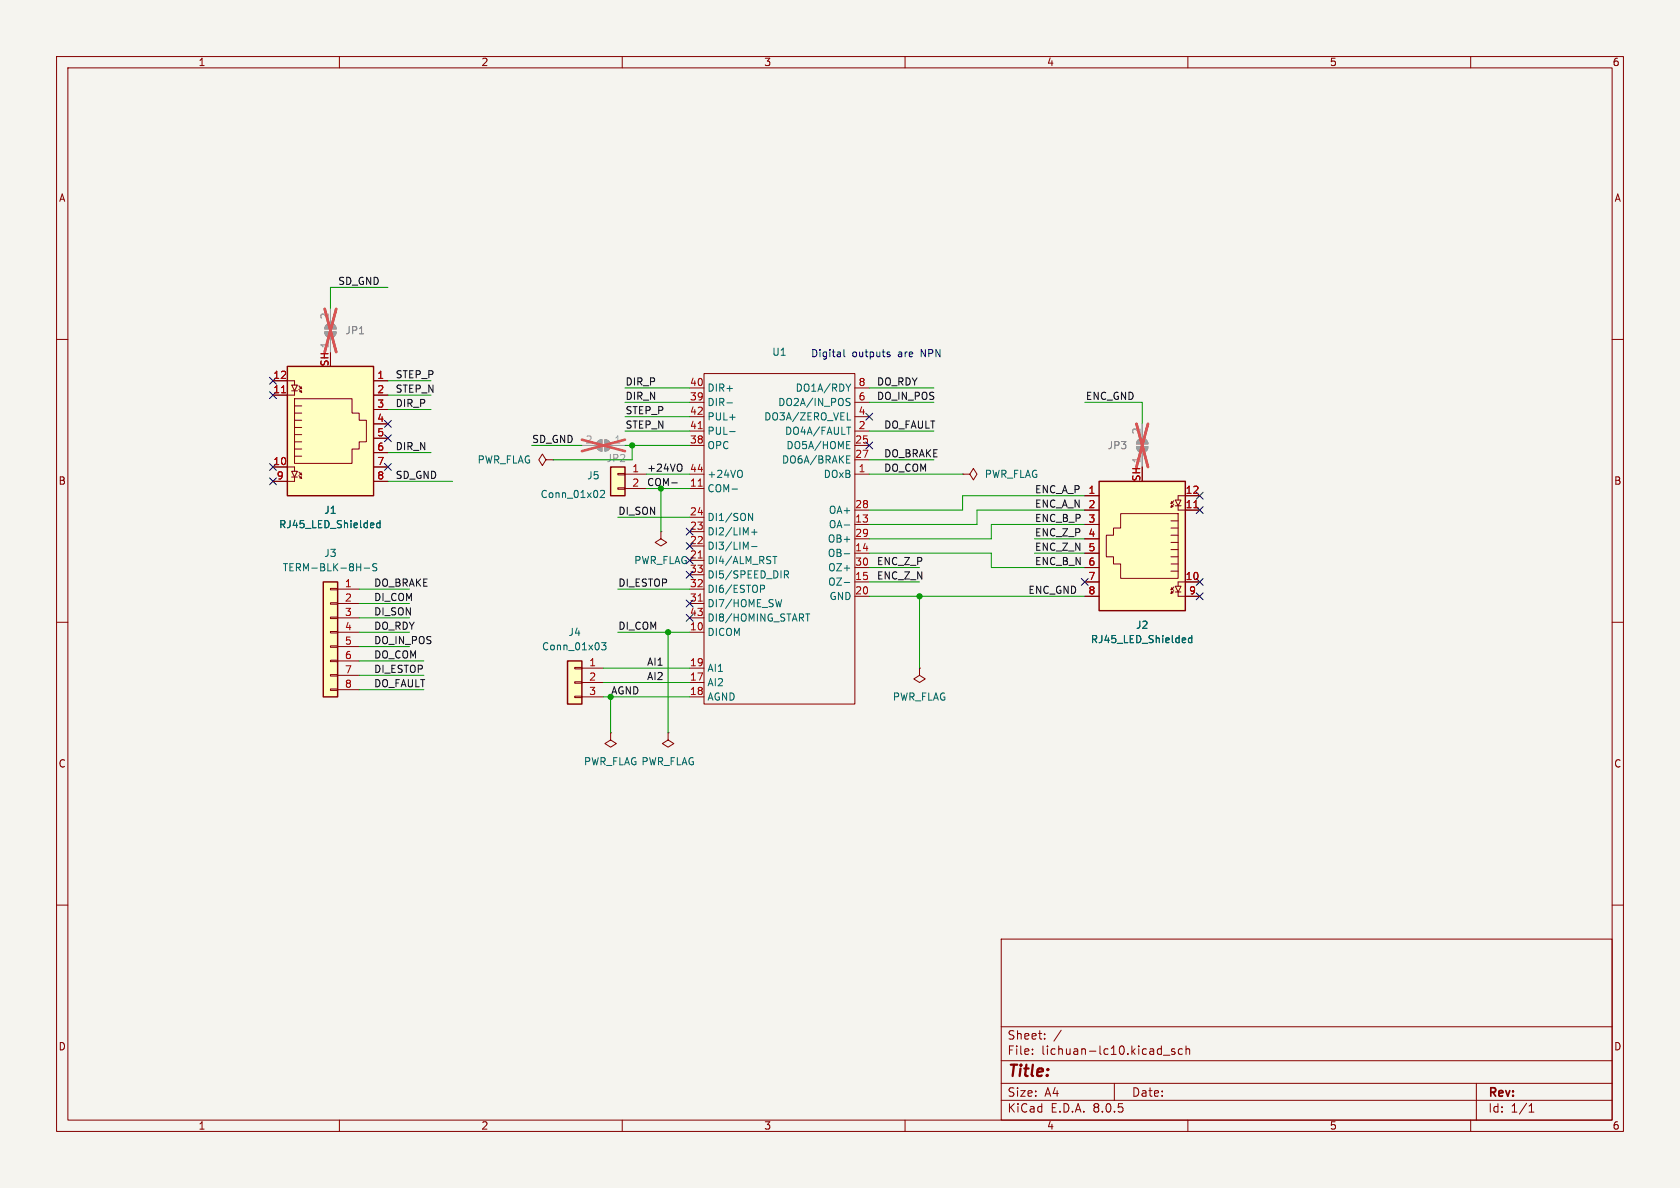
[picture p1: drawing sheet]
<svg xmlns="http://www.w3.org/2000/svg" width="297mm" height="210mm" viewBox="0 0 297 210" stroke-linecap="round" stroke-linejoin="round" font-family="sans-serif">
<path d="M0 0h297v210h-297z" fill="#f5f4ef" stroke="#f5f4ef" stroke-width=".18"/>
<g fill="none" stroke="#840000" stroke-width=".18">
<path d="M10 10h277v190h-277zM12 12h273v186h-273zM60 10v2M110 10v2M160 10v2M210 10v2M260 10v2M10 60h2M285 60h2M116.8 94v1.3l1.1 .6-1.1 .6-1-.6 1-.6M116.8 94h.1M10 110h2"/>
<path d="M285 110h2M107.9 129.5v1.3l1.1 .6-1.1 .7-1-.7 1-.6M107.9 129.5h.1M10 160h2M285 160h2M177 166h108v32h-108zM60 198v2M110 198v2M160 198v2M177 194.5h108M177 191.5h108M177 187.5h108"/>
<path d="M177 181.5h108M182.5 186.3v.1M182.5 185.5v.1M184.7 183.6v.1M184.7 182.8v.1M187.6 182.1l-1.3 2M197 191.5v3M205.7 186.5h1.1M207.7 185.5l-.4-.1-.2 .2 .1 .2 .5 .2v.3h-.6M209 185.5l-.4-.1-.3 .3v.4l.2 .2h.5M209.7 185.5l.2-.1 .3 .1 .1 .9M209.7 184.9v1.5"/>
<path d="M210 198v2M260 198v2M261 191.5v6.5M270.3 196.6h.9M270.3 195.5l.4-.4v1.5"/>
</g>
<path d="M57.4 58.7h2a1.02 1.02 0 0 1-1 1 1.02 1.02 0 0 1-1-1zM57.7 57.5a1.02 1.02 0 0 1 1.1-.3 1.02 1.02 0 0 1 .6 1h-2zM58.4 54.6v2.6M58.4 59.7v2.5" fill="none" stroke="#9c9b98" stroke-width=".18"/>
<g fill="#9c9b98" stroke="#9c9b98" stroke-width=".18">
<path d="M57.4 58.7h2a1.02 1.02 0 0 1-1 1 1.02 1.02 0 0 1-1-1z"/>
<path d="M57.7 57.5a1.02 1.02 0 0 1 1.1-.3 1.02 1.02 0 0 1 .6 1h-2z"/>
</g>
<path d="M57.4 54.6l2 7.6M59.4 54.6l-2 7.6" fill="none" stroke="#e65255" stroke-width=".46"/>
<path d="M100.3 116.8h2.6v7.7h-2.6z" fill="#ffffc2"/>
<path d="M101.6 118h1.3v.2h-1.3zM102.9 118.1h3.8M101.6 123.1h1.3v.2h-1.3zM101.6 120.5h1.3v.3h-1.3zM102.9 120.7h3.8M102.9 123.2h3.8" fill="none" stroke="#840000" stroke-width=".18"/>
<path d="M100.3 116.8h2.6v7.7h-2.6z" fill="none" stroke="#840000" stroke-width=".25"/>
<path d="M106.3 113.6h.8l-.4 .5 .4 .1v.6l-.2 .1-.6-.1" fill="none" stroke="#006464" stroke-width=".18"/>
<path d="M57.1 102.9h2.6v20.3h-2.6z" fill="#ffffc2"/>
<g fill="none" stroke="#840000" stroke-width=".18">
<path d="M58.4 119.3h1.3v.2h-1.3zM58.4 116.7h1.3v.3h-1.3zM58.4 114.2h1.3v.2h-1.3zM58.4 111.6h1.3v.3h-1.3zM58.4 109.1h1.3v.2h-1.3zM58.4 106.6h1.3v.2h-1.3zM58.4 104h1.3v.3h-1.3zM59.7 104.1h3.8M59.7 106.7h3.8M59.7 109.2h3.8M59.7 111.8h3.8M59.7 114.3h3.8"/>
<path d="M59.7 116.8h3.8M59.7 119.4h3.8M58.4 121.8h1.3v.2h-1.3zM59.7 121.9h3.8"/>
</g>
<path d="M57.1 102.9h2.6v20.3h-2.6z" fill="none" stroke="#840000" stroke-width=".25"/>
<path d="M66.6 99.7l-.5-.1-.2 .3 .1 .3 .6 .2v.4l-.2 .1-.5-.1M64.4 100.4h.9" fill="none" stroke="#006464" stroke-width=".18"/>
<path d="M50.8 64.8h15.2v22.8h-15.2z" fill="#ffffc2"/>
<g fill="none" stroke="#840000" stroke-width=".18">
<path d="M48.3 67.3h3.8v.8M51.6 68.1h1l-.5 1zM51.6 69.1h1M52.1 71.8h1.2M52.1 73h1.2M52.1 74.3h1.2M52.1 75.6h1.2M52.1 76.8h1.2M52.1 78.1h1.2M52.1 70.5h10.1v2.5h1.3v1.3h1.3v3.8h-1.3v1.3h-1.3v2.5h-10.1zM52.1 69.1v.8h-3.8M52.1 79.4h1.2"/>
<path d="M52.8 68.2l.5 .5-.3-.1M52.8 68.8l.5 .5-.3-.1M53.2 68.3l.1 .4M53.2 69l.1 .3M66 67.3h2.6M66 69.9h2.6M66 72.4h2.6M66 74.9h2.6M66 77.5h2.6M48.3 82.6h3.8v.7M51.6 83.3h1l-.5 1zM51.6 84.3h1"/>
<path d="M52.1 84.3v.8h-3.8M52.1 80.6h1.2M52.8 83.4l.5 .5-.3-.1M52.8 84.1l.5 .5-.3-.1M53.2 83.6l.1 .3M53.2 84.2l.1 .4M66 82.6h2.6M66 85.1h2.6M66 80h2.6M162.6 118.1v1.3l1 .6-1 .7-1.1-.7 1.1-.6M162.6 118.1h.1M118.1 129.5v1.3l1 .6-1 .7-1-.7 1-.6"/>
<path d="M118.1 129.5h.1"/>
</g>
<path d="M50.8 64.8h15.2v22.8h-15.2z" fill="none" stroke="#840000" stroke-width=".25"/>
<path d="M49.8 69.4h.7" fill="none" stroke="#a90000" stroke-width=".18"/>
<path d="M67.2 92v1.3M67.2 92.5l-.4-.1-.2 .3 .1 .5h.5" fill="none" stroke="#006464" stroke-width=".18"/>
<path d="M102.9 78.7h2.5M105.7 78l.7-.3v2.1a1.02 1.02 0 0 1-.9-.7 1.02 1.02 0 0 1 .2-1.1zM106.9 77.7a1.02 1.02 0 0 1 1 1 1.02 1.02 0 0 1-1 1.1zM107.9 78.7h2.6" fill="none" stroke="#9c9b98" stroke-width=".18"/>
<g fill="#9c9b98" stroke="#9c9b98" stroke-width=".18">
<path d="M106.9 77.7a1.02 1.02 0 0 1 1 1 1.02 1.02 0 0 1-1 1.1z"/>
<path d="M105.7 78l.7-.3v2.1a1.02 1.02 0 0 1-.9-.7 1.02 1.02 0 0 1 .2-1.1z"/>
</g>
<path d="M102.9 77.7l7.6 2.1M110.5 77.7l-7.6 2.1" fill="none" stroke="#e65255" stroke-width=".46"/>
<path d="M107.9 82.6h2.6v5h-2.6z" fill="#ffffc2"/>
<g fill="none" stroke="#840000" stroke-width=".18">
<path d="M121.9 76.2h2.6M121.9 78.7h2.6M121.9 71.1h2.6M121.9 73.7h2.6M121.9 68.6h2.6M124.5 66h26.6v58.5h-26.6zM151.1 76.2h2.6M151.1 78.7h2.6M151.1 71.1h2.6M151.1 73.7h2.6M151.1 68.6h2.6M96.5 81.3l-.6-1-.7 1 .7 1 .6-1h1.3"/>
<path d="M97.8 81.3h.1M109.2 86.2h1.3v.3h-1.3zM109.2 83.7h1.3v.2h-1.3zM110.5 83.8h3.8M110.5 86.4h3.8M121.9 83.8h2.6M121.9 86.4h2.6M121.9 99.1h2.6M121.9 96.5h2.6M121.9 94h2.6M121.9 91.4h2.6M151.1 83.8h2.6"/>
<path d="M151.1 92.7h2.6M151.1 97.8h2.6M151.1 81.3h2.6M151.1 90.2h2.6M151.1 95.3h2.6M170.2 83.8h1.2l.7-1 .6 1-.6 1-.7-1M170.2 83.8h.1M121.9 111.8h2.6M121.9 118.1h2.6M121.9 106.7h2.6M121.9 104.1h2.6M121.9 101.6h2.6"/>
<path d="M121.9 109.2h2.6M151.1 102.9h2.6M151.1 105.4h2.6M151.1 100.3h2.6M121.9 120.7h2.6M121.9 123.2h2.6"/>
</g>
<path d="M107.9 82.6h2.6v5h-2.6z" fill="none" stroke="#840000" stroke-width=".25"/>
<g fill="none" stroke="#006464" stroke-width=".18">
<path d="M128.5 71.2h1M129 76.3h1M149.7 75.5h.7M149.7 78.7h.4M149.7 79.3h.6M149.7 78h.6M149.8 74.2h.6M149.8 71l.4 .2 .1 .3-.3 .2h-.3M149.8 70.4l.5 .1M150.4 67.9l-.4 .7M106.2 86.8l.4-.1 .3 .3-.8 1h.8M129.4 86.5h1"/>
<path d="M131.1 83.2a.9 .9 0 0 1 0 1.1M132.3 90.7l.8 1.3v-1.3M132.9 96.6h.9M132.9 94.1h.9M133.4 93.6v1M136.6 98.4h.7M137 98.4v1.2M149.3 92.8h.9M149.3 97.9h.9M149.7 81.2h.4M149.7 81.9h.6M149.7 80.6h.6"/>
<path d="M134.4 103.4h.5l.3 .3-.2 .4h-.6M138.2 106l-.3 1.3M138.7 100.9h.5l.2 .3-.1 .3-.6 .1M139 101.6l.4 .6M142.4 108.5h.8M149.3 103h.9"/>
</g>
<path d="M123.4 75.8h.8M123.4 85.9h.8M123.4 98.6h.8M123.4 106.3h.8" fill="none" stroke="#a90000" stroke-width=".18"/>
<path d="M200.9 79h2a1.02 1.02 0 0 1-1 1 1.02 1.02 0 0 1-1-1zM201.2 77.8a1.02 1.02 0 0 1 1.1-.2 1.02 1.02 0 0 1 .6 .9h-2zM201.9 74.9v2.6M201.9 80v2.6" fill="none" stroke="#9c9b98" stroke-width=".18"/>
<g fill="#9c9b98" stroke="#9c9b98" stroke-width=".18">
<path d="M200.9 79h2a1.02 1.02 0 0 1-1 1 1.02 1.02 0 0 1-1-1z"/>
<path d="M201.2 77.8a1.02 1.02 0 0 1 1.1-.2 1.02 1.02 0 0 1 .6 .9h-2z"/>
</g>
<path d="M200.9 74.9l2 7.7M202.9 74.9l-2 7.7" fill="none" stroke="#e65255" stroke-width=".46"/>
<path d="M194.3 85.1h15.2v22.9h-15.2z" fill="#ffffc2"/>
<g fill="none" stroke="#840000" stroke-width=".18">
<path d="M48.3 67.3h2.5M48.3 69.9h2.5M66 67.3h2.6M66 69.9h2.6M66 72.4h2.6M66 74.9h2.6M66 77.5h2.6M48.3 82.6h2.5M48.3 85.1h2.5M66 82.6h2.6M66 80h2.6M66 85.1h2.6"/>
<path d="M191.8 87.6h2.5M191.8 90.2h2.5M191.8 92.7h2.5M191.8 95.3h2.5M191.8 97.8h2.5M198.1 90.8h10.2v11.4h-10.2v-2.5h-1.3v-1.3h-1.2v-3.8h1.2v-1.3h1.3zM207 92.1h1.3M207 93.3h1.3M207 94.6h1.3M207 95.9h1.3M207 97.2h1.3M207 98.4h1.3"/>
<path d="M207 99.7h1.3M207.1 88.6l-.1 .4M207.1 89.3l-.1 .4M207.5 88.5l-.5 .5 .4-.1M207.5 89.2l-.5 .5 .4-.2M207.8 88.4h1l-.5 1zM207.8 89.4h1M208.3 89.4v.8h3.8M212.1 87.6h-3.8v.8M191.8 102.9h2.5M191.8 105.4h2.5M191.8 100.3h2.5"/>
<path d="M207 101h1.3M207.1 103.9l-.1 .4M207.1 104.5l-.1 .4M207.5 103.8l-.5 .5 .4-.2M207.5 104.4l-.5 .5 .4-.1M207.8 103.6h1l-.5 1zM207.8 104.6h1M208.3 104.6v.8h3.8M212.1 102.9h-3.8v.7"/>
</g>
<path d="M194.3 85.1h15.2v22.9h-15.2z" fill="none" stroke="#840000" stroke-width=".25"/>
<path d="M49.8 69.4h.7M211.1 89.8h.7" fill="none" stroke="#a90000" stroke-width=".18"/>
<path d="M67.2 92v1.3M67.2 92.5l-.4-.1-.2 .3 .1 .5h.5M210.7 112.3v1.3M210.7 112.8h-.4l-.2 .2 .1 .5h.5" fill="none" stroke="#006464" stroke-width=".18"/>
<path d="M118.8 85.4h.9M120.4 82.1a.9 .9 0 0 1 0 1.1" fill="none" stroke="#0f0f0f" stroke-width=".18"/>
<path d="M149.2 61.8v1.1l.2 .2M156.9 62.6l.5 .2-.1 .2-.4 .1M156.9 62.3h.4" fill="none" stroke="#0000c2" stroke-width=".18"/>
<g fill="none" stroke="#009600" stroke-width=".18">
<path d="M68.6 50.8h-10.2v3.8M68.6 67.3h7.6M68.6 69.9h7.6M68.6 72.4h7.6M94 78.7h8.9M110.5 71.1h11.4M110.5 68.6h11.4M110.5 78.7h11.4M110.5 76.2h11.4M110.5 73.7h11.4M111.8 78.7v2.6h-14M153.7 71.1h11.4"/>
<path d="M153.7 68.6h11.4M153.7 76.2h11.4M191.8 71.1h10.1v3.8M68.6 85.1h11.4M68.6 80h7.6M109.2 91.4h12.7M114.3 83.8h7.6M121.9 86.4h-5.1v7.6M153.7 97.8h21.6v2.5h16.5M153.7 81.3h11.4M153.7 83.8h16.5M182.9 97.8h8.9"/>
<path d="M182.9 95.3h8.9M191.8 87.6h-21.6v2.6h-16.5M191.8 90.2h-19.1v2.5h-19M191.8 92.7h-16.5v2.6h-21.6M63.5 114.3h8.9M63.5 119.4h11.4M63.5 116.8h11.4M63.5 106.7h8.9M63.5 109.2h8.9M63.5 111.8h8.9M63.5 104.1h8.9M106.7 118.1h15.2"/>
<path d="M109.2 111.8h12.7M109.2 104.1h12.7M118.1 111.8v17.7M153.7 100.3h8.9M153.7 105.4h38.1M153.7 102.9h8.9M162.6 105.4v12.7M63.5 121.9h11.4M106.7 120.7h15.2M106.7 123.2h15.2M107.9 123.2v6.3"/>
</g>
<g fill="none" stroke="#000084" stroke-width=".18">
<path d="M47.7 66.7l1.2 1.2M47.7 69.2l1.2 1.3M48.9 66.7l-1.2 1.2M48.9 69.2l-1.2 1.3M68 74.3l1.2 1.2M68 76.9l1.2 1.2M69.2 74.3l-1.2 1.2M69.2 76.9l-1.2 1.2M153.1 73.1l1.2 1.2M153.1 78.1l1.2 1.2M154.3 73.1l-1.2 1.2M154.3 78.1l-1.2 1.2"/>
<path d="M47.7 81.9l1.2 1.3M47.7 84.5l1.2 1.2M48.9 81.9l-1.2 1.3M48.9 84.5l-1.2 1.2M68 81.9l1.2 1.3M69.2 81.9l-1.2 1.3M121.3 95.9l1.2 1.2M121.3 98.5l1.2 1.2M121.3 93.4l1.2 1.2M122.5 95.9l-1.2 1.2M122.5 98.5l-1.2 1.2M122.5 93.4l-1.2 1.2"/>
<path d="M211.5 89.6l1.2 1.2M211.5 87l1.2 1.2M212.7 89.6l-1.2 1.2M212.7 87l-1.2 1.2M121.3 108.6l1.2 1.2M121.3 106.1l1.2 1.2M121.3 101l1.2 1.2M122.5 108.6l-1.2 1.2M122.5 106.1l-1.2 1.2M122.5 101l-1.2 1.2M191.2 102.3l1.2 1.2M192.4 102.3l-1.2 1.2"/>
<path d="M211.5 102.3l1.2 1.2M211.5 104.8l1.2 1.2M212.7 102.3l-1.2 1.2M212.7 104.8l-1.2 1.2"/>
</g>
<path d="M58.4 54.6v2.6M58.4 59.7v2.5M201.9 74.9v2.6M201.9 80v2.6" fill="none" stroke="#9c9b98" stroke-width=".18"/>
<path d="M57.4 54.6l2 7.6M59.4 54.6l-2 7.6M200.9 74.9l2 7.7M202.9 74.9l-2 7.7" fill="none" stroke="#e65255" stroke-width=".46"/>
<g fill="#009600" stroke="#009600" stroke-width=".18">
<circle cx="116.8" cy="86.4" r=".46"/>
<circle cx="162.6" cy="105.4" r=".46"/>
<circle cx="107.9" cy="123.2" r=".46"/>
<circle cx="111.8" cy="78.7" r=".46"/>
<circle cx="118.1" cy="111.8" r=".46"/>
</g>
<text font-size="2.8" fill="#840000" x="178" y="190.9">Title:</text>
<g font-size="2.1" fill="#840000">
<text x="178" y="184">Sheet:</text>
<text x="178" y="186.7">File:</text>
<text x="184.1" y="186.7">lichuan-lc10.kicad_sch</text>
<text x="178" y="196.9">KiCad</text>
<text x="178" y="194.1">Size:</text>
<text x="184.7" y="194.1">A4</text>
<text x="185.7" y="196.9">E.D.A.</text>
<text x="193.3" y="196.9">8.0.5</text>
<text x="200" y="194.1">Date:</text>
<text x="263" y="194.3">Rev:</text>
<text x="263" y="196.9">Id:</text>
<text x="267.1" y="196.9">1/1</text>
</g>
<g font-size="1.8" fill="#840000">
<text x="35" y="11.9">1</text>
<text x="85" y="11.9">2</text>
<text x="135" y="11.9">3</text>
<text x="185" y="11.9">4</text>
<text x="235" y="11.9">5</text>
<text x="285" y="11.9">6</text>
<text x="10.3" y="35.9">A</text>
<text x="285.3" y="35.9">A</text>
<text x="10.3" y="85.9">B</text>
<text x="285.3" y="85.9">B</text>
<text x="10.3" y="135.9">C</text>
<text x="285.3" y="135.9">C</text>
<text x="10.3" y="185.9">D</text>
<text x="285.3" y="185.9">D</text>
<text x="35" y="199.9">1</text>
<text x="85" y="199.9">2</text>
<text x="135" y="199.9">3</text>
<text x="185" y="199.9">4</text>
<text x="235" y="199.9">5</text>
<text x="285" y="199.9">6</text>
</g>
<g font-size="1.8" fill="#0f0f0f">
<text x="59.7" y="50.5">SD_GND</text>
<text x="69.8" y="69.5">STEP_N</text>
<text x="69.8" y="67">STEP_P</text>
<text x="110.5" y="68.2">DIR_P</text>
<text x="110.5" y="70.8">DIR_N</text>
<text x="154.9" y="70.8">DO_IN_POS</text>
<text x="154.9" y="68.2">DO_RDY</text>
<text x="191.9" y="70.8">ENC_GND</text>
<text x="69.8" y="72">DIR_P</text>
<text x="110.5" y="75.9">STEP_N</text>
<text x="110.5" y="73.3">STEP_P</text>
<text x="156.2" y="75.9">DO_FAULT</text>
<text x="69.8" y="79.7">DIR_N</text>
<text x="94" y="78.4">SD_GND</text>
<text x="114.3" y="83.5">+24VO</text>
<text x="156.2" y="80.9">DO_BRAKE</text>
<text x="156.2" y="83.5">DO_COM</text>
<text x="69.8" y="84.7">SD_GND</text>
<text x="182.9" y="87.3">ENC_A_P</text>
<text x="182.9" y="89.8">ENC_A_N</text>
<text x="109.2" y="91.1">DI_SON</text>
<text x="182.9" y="92.4">ENC_B_P</text>
<text x="182.9" y="94.9">ENC_Z_P</text>
<text x="154.9" y="100">ENC_Z_P</text>
<text x="182.9" y="97.4">ENC_Z_N</text>
<text x="182.9" y="100">ENC_B_N</text>
<text x="66" y="106.3">DI_COM</text>
<text x="66" y="103.8">DO_BRAKE</text>
<text x="109.2" y="103.8">DI_ESTOP</text>
<text x="154.9" y="102.5">ENC_Z_N</text>
<text x="181.7" y="105.1">ENC_GND</text>
<text x="66" y="111.4">DO_RDY</text>
<text x="66" y="108.9">DI_SON</text>
<text x="66" y="114">DO_IN_POS</text>
<text x="109.2" y="111.4">DI_COM</text>
<text x="66" y="119">DI_ESTOP</text>
<text x="66" y="116.5">DO_COM</text>
<text x="114.3" y="117.8">AI1</text>
<text x="66" y="121.6">DO_FAULT</text>
<text x="107.9" y="122.8">AGND</text>
<text x="114.3" y="120.3">AI2</text>
</g>
<g font-size="1.8" fill="#a5a4a2">
<text x="58.2" y="56.6" transform="rotate(-90 58.2 56.6)">2</text>
<text x="58.2" y="64.9" transform="rotate(-90 58.2 64.9)">SH 1</text>
<text x="201.7" y="76.9" transform="rotate(-90 201.7 76.9)">2</text>
<text x="103.4" y="78.5">2</text>
<text x="108.5" y="78.5">1</text>
</g>
<g font-size="1.8" fill="#939391">
<text x="61" y="59.3">JP1</text>
<text x="107.1" y="81.9">JP2</text>
<text x="195.7" y="79.6">JP3</text>
</g>
<g font-size="1.8" fill="#006464">
<text x="136.4" y="63.1">U1</text>
<text x="125" y="72">DIR-</text>
<text x="125" y="69.4">DIR+</text>
<text x="137.5" y="72">DO2A/IN_POS</text>
<text x="140.6" y="69.4">DO1A/RDY</text>
<text x="125" y="77.1">PUL-</text>
<text x="125" y="74.5">PUL+</text>
<text x="135" y="74.5">DO3A/ZERO_VEL</text>
<text x="138.7" y="77.1">DO4A/FAULT</text>
<text x="84.3" y="82.1">PWR_FLAG</text>
<text x="125" y="79.6">OPC</text>
<text x="138.1" y="82.1">DO6A/BRAKE</text>
<text x="138.9" y="79.6">DO5A/HOME</text>
<text x="95.5" y="88.2">Conn_01x02</text>
<text x="103.7" y="84.9">J5</text>
<text x="125" y="87.2">COM-</text>
<text x="125" y="84.7">+24VO</text>
<text x="145.5" y="84.7">DOxB</text>
<text x="174" y="84.7">PWR_FLAG</text>
<text x="49.2" y="93.6">RJ45_LED_Shielded</text>
<text x="57.2" y="91">J1</text>
<text x="125" y="94.8">DI2/LIM+</text>
<text x="125" y="92.3">DI1/SON</text>
<text x="146.4" y="93.6">OA-</text>
<text x="146.4" y="91">OA+</text>
<text x="49.9" y="101.2">TERM-BLK-8H-S</text>
<text x="57.2" y="98.7">J3</text>
<text x="112" y="99.9">PWR_FLAG</text>
<text x="125" y="99.9">DI4/ALM_RST</text>
<text x="125" y="97.4">DI3/LIM-</text>
<text x="146.2" y="98.7">OB-</text>
<text x="146.2" y="96.1">OB+</text>
<text x="146.3" y="101.2">OZ+</text>
<text x="125" y="107.5">DI7/HOME_SW</text>
<text x="125" y="105">DI6/ESTOP</text>
<text x="125" y="102.5">DI5/SPEED_DIR</text>
<text x="146.3" y="103.7">OZ-</text>
<text x="146.5" y="106.3">GND</text>
<text x="100.4" y="112.6">J4</text>
<text x="125" y="112.6">DICOM</text>
<text x="125" y="110.1">DI8/HOMING_START</text>
<text x="192.8" y="113.9">RJ45_LED_Shielded</text>
<text x="200.7" y="111.4">J2</text>
<text x="95.7" y="115.2">Conn_01x03</text>
<text x="125" y="119">AI1</text>
<text x="125" y="121.5">AI2</text>
<text x="125" y="124.1">AGND</text>
<text x="157.7" y="124.1">PWR_FLAG</text>
<text x="103.1" y="135.5">PWR_FLAG PWR_FLAG</text>
</g>
<g font-size="1.8" fill="#0000c2">
<text x="143.3" y="63.4">Digital</text>
<text x="150.6" y="63.4">outputs</text>
<text x="158.9" y="63.4">are</text>
<text x="163.1" y="63.4">NPN</text>
</g>
<g font-size="1.8" fill="#a90000">
<text x="48.2" y="69.6">11</text>
<text x="48.2" y="67.1">12</text>
<text x="66.6" y="67.1">1</text>
<text x="66.6" y="69.6">2</text>
<text x="121.9" y="70.9">39</text>
<text x="121.9" y="68.3">40</text>
<text x="151.7" y="70.9">6</text>
<text x="151.7" y="68.3">8</text>
<text x="66.6" y="72.1">3</text>
<text x="66.6" y="74.7">4</text>
<text x="66.6" y="77.2">5</text>
<text x="121.9" y="75.9">41</text>
<text x="121.9" y="73.4">42</text>
<text x="151.7" y="75.9">2</text>
<text x="151.7" y="73.4">4</text>
<text x="48.2" y="82.3">10</text>
<text x="66.6" y="79.8">6</text>
<text x="66.6" y="82.3">7</text>
<text x="111.7" y="83.6">1</text>
<text x="121.9" y="78.5">38</text>
<text x="121.9" y="83.6">44</text>
<text x="151.1" y="78.5">25</text>
<text x="151.1" y="81">27</text>
<text x="151.7" y="83.6">1</text>
<text x="48.8" y="84.8">9</text>
<text x="66.6" y="84.8">8</text>
<text x="111.7" y="86.1">2</text>
<text x="121.9" y="86.1">11</text>
<text x="151.1" y="89.9">28</text>
<text x="192.3" y="87.4">1</text>
<text x="192.3" y="89.9">2</text>
<text x="201.7" y="85.2" transform="rotate(-90 201.7 85.2)">SH 1</text>
<text x="209.5" y="89.9">11</text>
<text x="209.5" y="87.4">12</text>
<text x="121.9" y="93.7">23</text>
<text x="121.9" y="91.2">24</text>
<text x="151.1" y="92.5">13</text>
<text x="151.1" y="95">29</text>
<text x="192.3" y="92.5">3</text>
<text x="192.3" y="95">4</text>
<text x="121.9" y="98.8">21</text>
<text x="121.9" y="96.3">22</text>
<text x="121.9" y="101.3">33</text>
<text x="151.1" y="97.5">14</text>
<text x="151.1" y="100.1">30</text>
<text x="192.3" y="97.5">5</text>
<text x="192.3" y="100.1">6</text>
<text x="60.9" y="103.9">1</text>
<text x="60.9" y="106.4">2</text>
<text x="121.9" y="106.4">31</text>
<text x="121.9" y="103.9">32</text>
<text x="151.1" y="102.6">15</text>
<text x="151.1" y="105.2">20</text>
<text x="192.3" y="102.6">7</text>
<text x="192.3" y="105.2">8</text>
<text x="209.5" y="102.6">10</text>
<text x="210.1" y="105.2">9</text>
<text x="60.9" y="109">3</text>
<text x="60.9" y="111.5">4</text>
<text x="121.9" y="111.5">10</text>
<text x="121.9" y="109">43</text>
<text x="60.9" y="114">5</text>
<text x="60.9" y="116.6">6</text>
<text x="60.9" y="119.1">7</text>
<text x="104.1" y="117.9">1</text>
<text x="121.9" y="117.9">19</text>
<text x="60.9" y="121.7">8</text>
<text x="104.1" y="120.4">2</text>
<text x="104.1" y="122.9">3</text>
<text x="121.9" y="120.4">17</text>
<text x="121.9" y="122.9">18</text>
</g>
<text font-size="1.8" fill="#009600" x="114.3" y="86">COM-</text>
</svg>
